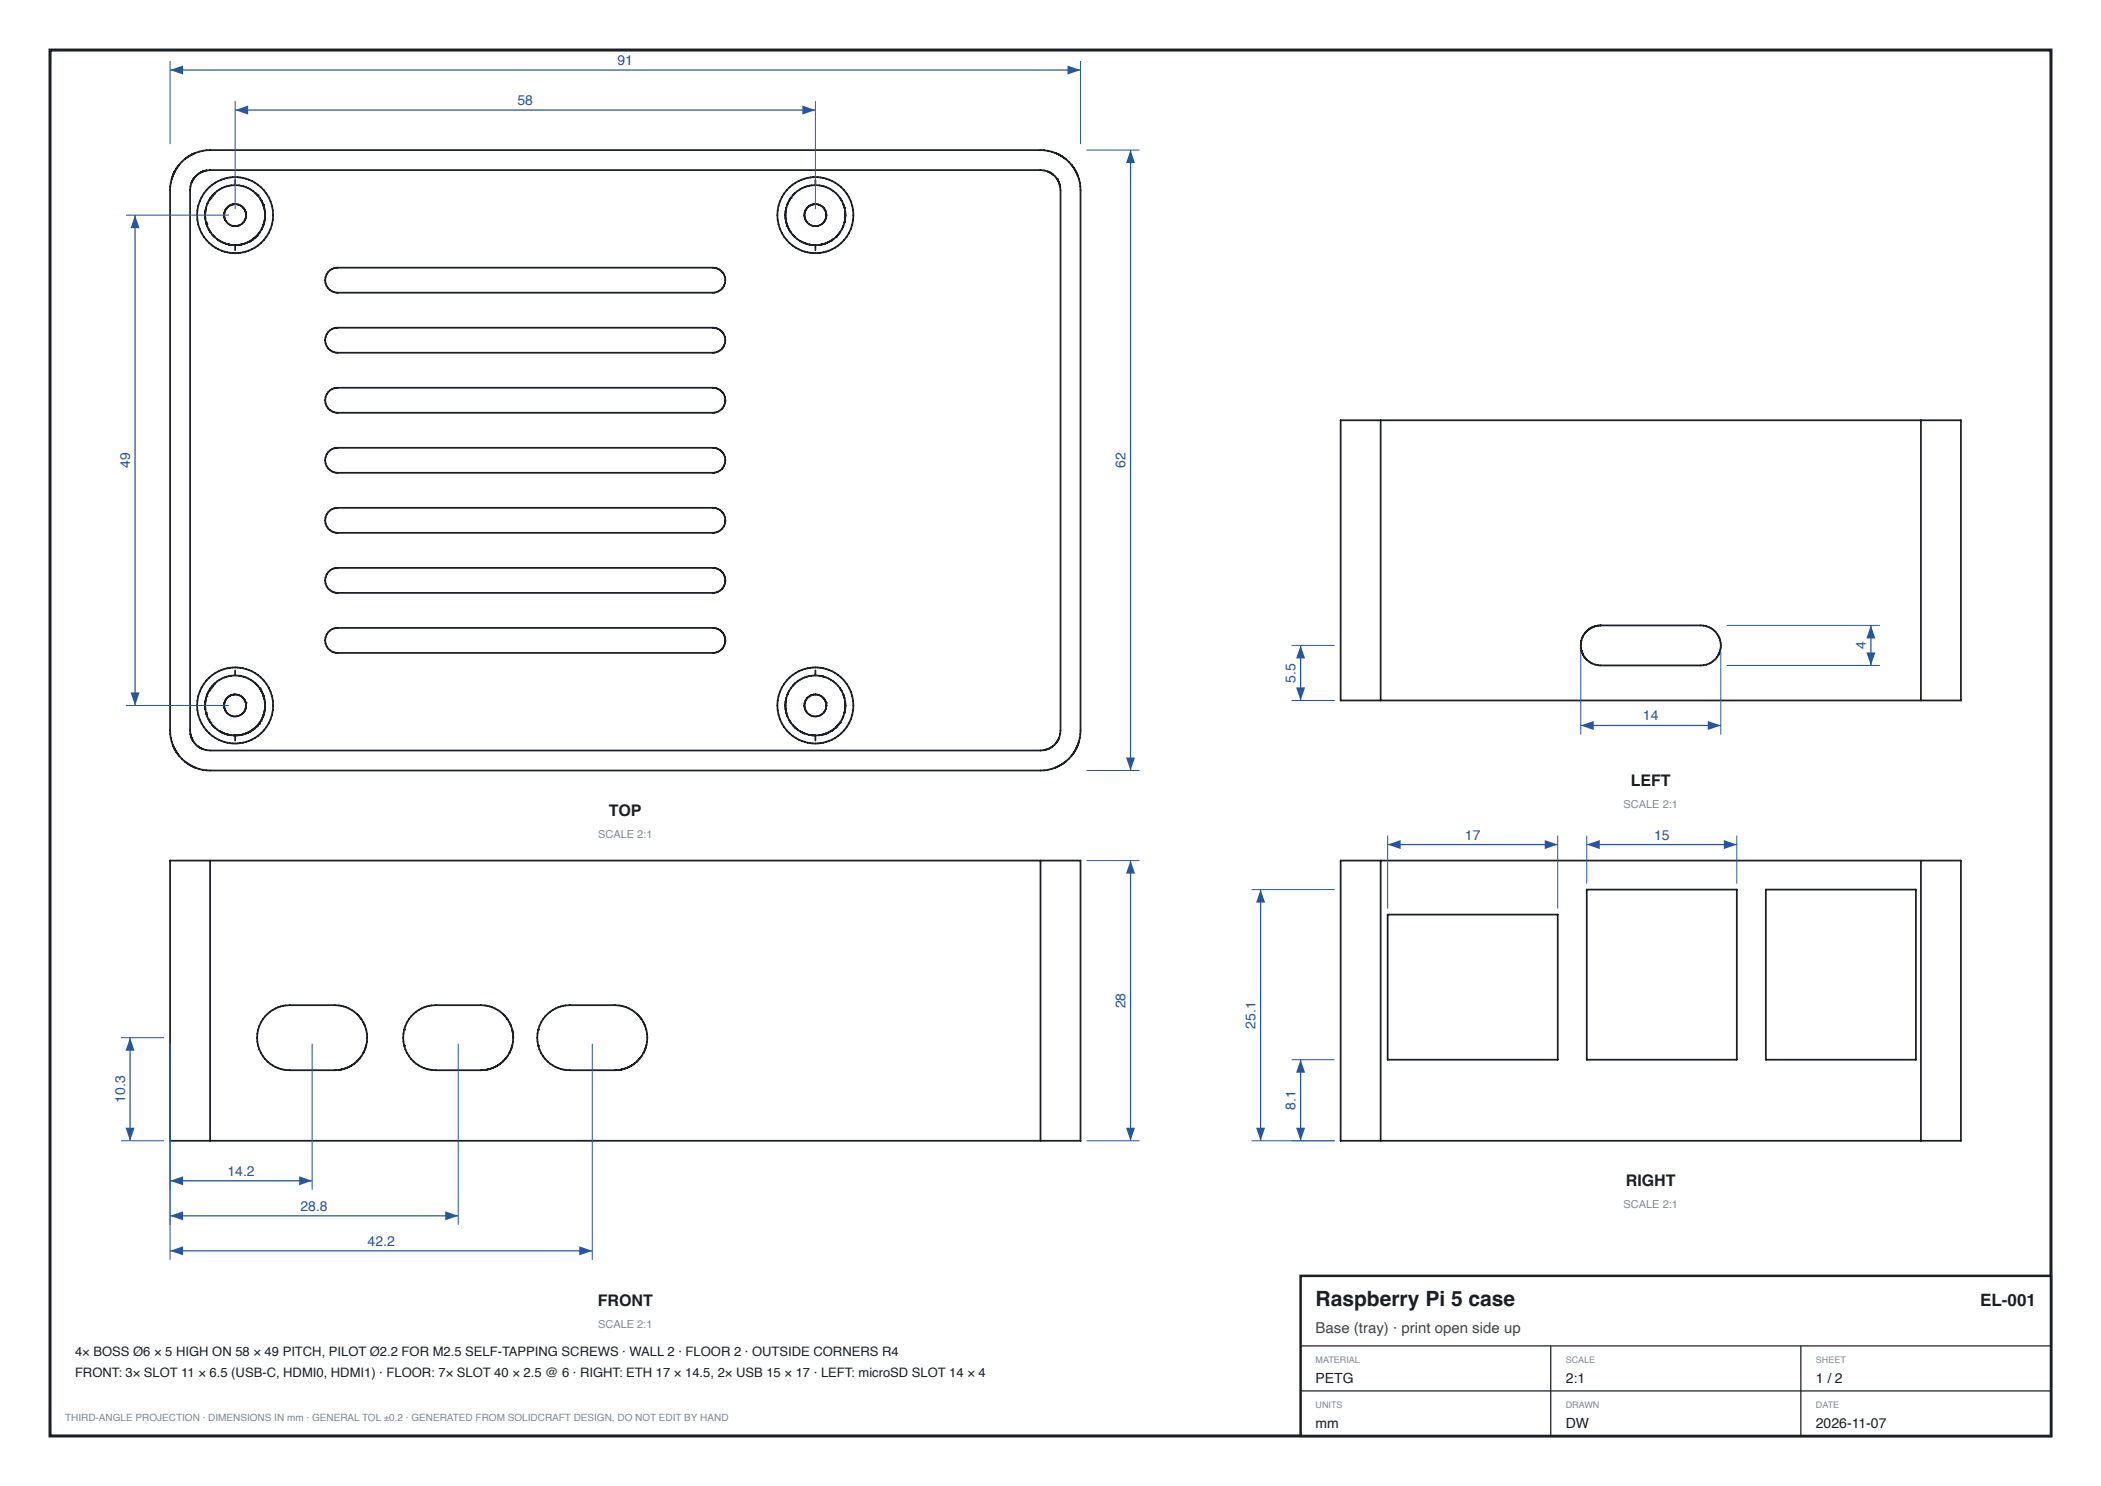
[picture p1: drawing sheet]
<svg xmlns="http://www.w3.org/2000/svg" width="420mm" height="297mm" viewBox="0 0 420 297" stroke-linecap="round" stroke-linejoin="round" font-family="sans-serif">
<g fill="none" stroke="#1b1f24" stroke-width=".35">
<path d="M36.3 32.3a8 8 0 0 1 5.7-2.3h166a8 8 0 0 1 8 8v108a8 8 0 0 1-8 8h-166a8 8 0 0 1-8-8v-108a8 8 0 0 1 2.3-5.7zM41.9 39.9h.1M42.1 39.6h.1M42.1 39.6a6 6 0 0 0-.9 4.9M42.3 39.3h.1M42.5 39.1h.1M42.5 39.1l-.4 .5M42.7 38.8h.1M47 36v.7M48.7 37.2h.1M48.7 37.2l1.4 .7 1.4 1.2M48.7 37.2a6 6 0 0 0-6.2 1.9"/>
<path d="M51.5 39.1h.1M51.5 39.1a6 6 0 0 1-1.7 9.2 6 6 0 0 1-8.6-3.8M158.1 39.6h.1M158.1 39.6a6 6 0 0 0-.2 6.5 6 6 0 0 0 5.9 2.8M158.1 39.6a6 6 0 0 1 6-2.5 6 6 0 0 1 4.7 4.4M163 36v.7M211.3 35.8h.1M211.3 35.8a4 4 0 0 1 .7 2.2v108a4 4 0 0 1-1.8 3.3M211.3 35.8a4 4 0 0 0-3.3-1.8h-166a4 4 0 0 0-4 4v108a4 4 0 0 0 4 4h166a4 4 0 0 0 2.2-.7M41.2 44.5h.1M41.3 44.8h.1M44.8 43l.3 1"/>
<path d="M44.8 43h.1M45.1 42l-.3 1M45.1 42l-.1 .2M45.1 44l.1 .3M45.1 44a2.2 2.2 0 0 0 2.9 1M45.7 41.2l-.6 .8M45.7 41.2l-.2 .2M46.4 40.9l-.7 .3M46.4 40.9l-.2 .1M47 49.1v.9M47 40.8l-.6 .1M47 40.8l.6 .1"/>
<path d="M47 40.8h-.1M47.6 40.9l1.1 .7M47.6 40.9h.2M47.8 41h.1M48 45l-.2 .1M48.1 41.1l.1 .1M48.5 41.4l.1 .1M48.7 41.6l.4 .9 .1 .5M48.7 41.6l.1 .1M48.7 44.4l-.7 .6M48.8 44.3l-.1 .1M48.8 41.8l.1 .1"/>
<path d="M49 42.2l.1 .2M49.2 42.8v.2M49.2 43l-.1 .5-.4 .9M49.9 48.3h.1M50.4 48h.1M50.8 47.6h.1M51.3 47.2h.1M52.6 40.9h.1M52.8 41.6h.1M52.9 41.8v.1M65.6 54.4a2.5 2.5 0 0 1 1.9-.9h75a2.5 2.5 0 0 1 2.5 2.5 2.5 2.5 0 0 1-2.5 2.5h-75a2.5 2.5 0 0 1-2.3-1.5 2.5 2.5 0 0 1 .4-2.6zM143.4 53.7h.1"/>
<path d="M143.8 53.9h.1M144.2 54.2l.1 .1M160.9 42.5v1M160.9 42.5l-.1 .3M160.9 43.5l.1 .3M160.9 43.5a2.2 2.2 0 0 0 3.8 .9M161.1 42l-.2 .5M161.1 42l-.1 .2M161.7 41.2l-.6 .8M161.7 41.2l-.2 .2M162 41l-.1 .1M162 41l-.3 .2"/>
<path d="M162.4 40.9l-.2 .1M162.4 40.9l-.4 .1M162.4 40.9h1.2M163 49.1v.9M163.6 40.9l1.1 .7M163.6 40.9h.2M163.8 41h.1M163.8 48.9h.1M164.1 41.1l.1 .1M164.5 41.4l.1 .1M164.7 41.6l.2 .3M164.7 41.6l.2 .4"/>
<path d="M164.7 48.8h.1M164.7 48.8l-.9 .1M164.8 44.3l-.1 .1M164.9 42l.2 .4M164.9 42l.2 .5M165.1 42.5a2.2 2.2 0 0 1-.4 1.9M165.1 42.5l.1 .2M165.1 48.6h.1M165.1 48.6l-.4 .2M166.1 48.1h.1M166.1 48.1l-1 .5M167.1 47.4h.1"/>
<path d="M167.1 47.4l-1 .7M168.8 41.5h.1M168.8 41.5a6 6 0 0 1 0 3M168.8 44.5a6 6 0 0 1-1.7 2.9M168.8 44.5h.1M65.6 66.4a2.5 2.5 0 0 1 1.9-.9h75a2.5 2.5 0 0 1 2.5 2.5 2.5 2.5 0 0 1-2.5 2.5h-75a2.5 2.5 0 0 1-2.3-1.5 2.5 2.5 0 0 1 .4-2.6zM143.4 77.7h.1M143.4 65.7h.1M143.8 77.9h.1M143.8 65.9h.1M144.2 78.2l.1 .1M144.2 66.2l.1 .1"/>
<path d="M144.4 78.4a2.5 2.5 0 0 0-1.9-.9h-75a2.5 2.5 0 0 0-2.5 2.5 2.5 2.5 0 0 0 2.5 2.5h75.3a2.51 2.51 0 0 0 1.6-.9M144.4 78.4a2.5 2.5 0 0 1 .3 2.8M144.4 78.4l.2 .2M144.4 66.4l.2 .2M144.8 68.9v.1M65.6 90.4a2.5 2.5 0 0 1 1.9-.9h75a2.5 2.5 0 0 1 2.5 2.5 2.5 2.5 0 0 1-2.5 2.5h-75a2.5 2.5 0 0 1-2.3-1.5 2.5 2.5 0 0 1 .4-2.6zM143.4 89.7h.1M143.8 89.9h.1M144.2 90.2l.1 .1M144.4 90.4l.2 .2M144.5 81.5l-.1 .1M144.7 81.2l-.3 .4"/>
<path d="M144.8 80.9l-.1 .3M268 84h124v56h-124zM276 84v56M384 84v56M65.6 102.4a2.5 2.5 0 0 1 1.9-.9h75a2.5 2.5 0 0 1 2.5 2.5 2.5 2.5 0 0 1-2.5 2.5h-75a2.5 2.5 0 0 1-2.3-1.5 2.5 2.5 0 0 1 .4-2.6zM143.4 113.7h.1M143.8 113.9h.1M144.2 114.2l.1 .1M144.4 114.4a2.5 2.5 0 0 0-1.9-.9h-75a2.5 2.5 0 0 0-2.5 2.5 2.5 2.5 0 0 0 2.5 2.5h75.3a2.51 2.51 0 0 0 1.6-.9M144.4 114.4a2.5 2.5 0 0 1 .3 2.8M144.4 114.4l.2 .2M144.4 102.4l.2 .2"/>
<path d="M144.5 117.5l-.1 .1M144.7 117.2l-.3 .4M144.8 116.9l-.1 .3M41.2 139.5a6 6 0 0 0 0 3M41.2 139.5h.1M41.3 139.2h.1M41.7 138.2h.1M41.7 138.2l-.5 1.3M41.9 137.9h.1M42.1 137.6h.1M42.1 137.6l-.4 .6M42.3 137.3h.1"/>
<path d="M42.5 137.1h.1M42.5 137.1l-.4 .5M42.7 136.8h.1M45.7 139.2a2.2 2.2 0 0 0 .1 3.6 2.2 2.2 0 0 0 3.3-1.3M45.7 139.2l-.2 .2M46.4 138.9l-.7 .3M46.4 138.9l-.2 .1M47 134v.9M47 138.8l-.6 .1M47 138.8l.6 .1M47 138.8h-.1M47.6 138.9l1.1 .7"/>
<path d="M47.6 138.9h.2M47.8 139h.1M48.1 139.1l.1 .1M48.7 139.6l.4 .9M48.7 139.6l.1 .1M48.7 135.2h.1M48.7 135.2l1.9 1 1.3 1.4M48.7 135.2a6 6 0 0 0-6.2 1.9M48.8 139.8l.1 .1M51.9 137.6h.1M51.9 137.6l.7 1.2M52.6 138.8a6 6 0 0 1-2.8 7.5 6 6 0 0 1-7.7-1.9"/>
<path d="M52.6 138.8l.1 .4M52.8 139.6h.1M52.9 139.8v.1M143.4 125.7h.1M143.8 125.9h.1M144.2 126.2l.1 .1M144.4 126.4a2.5 2.5 0 0 0-1.9-.9h-75a2.5 2.5 0 0 0-2.5 2.5 2.5 2.5 0 0 0 2.5 2.5h75.3a2.51 2.51 0 0 0 1.6-.9M144.4 126.4l.3 .4a2.5 2.5 0 0 1 0 2.4M144.4 126.4l.2 .2M144.5 129.5l-.1 .1M144.7 129.2l-.3 .4M144.8 128.9l-.1 .3"/>
<path d="M161.7 139.2l-.6 .8-.2 .5M161.7 139.2l-.2 .2M163 134v.9M163 138.8l-.6 .1-.7 .3M163 138.8l.6 .1M163 138.8h.1M163.6 138.9l1.1 .7M163.6 138.9l.2 .1M164.1 139.1l.1 .1M164.5 139.4l.1 .1M164.7 139.6l.4 .8M164.7 139.6l.2 .3"/>
<path d="M164.7 135.2h.1M164.7 135.2a6 6 0 0 0-7.7 5.3 6 6 0 0 0 6.8 6.4M164.7 135.2a6 6 0 0 1 4.1 7.3M316 128.5v1l.3 .9M316 128.5v.3M316.1 128l-.1 .5M316.1 128v.3M316.3 127.6l-.2 .4M316.3 127.6h.1M316.3 130.4l.7 1.2M316.3 130.4l.1 .3M317 131.6l.2 .2"/>
<path d="M317.9 125.6l-.9 .8-.7 1.2M317.9 125.6l-.1 .1M318.2 125.4l-.1 .1M318.2 125.4l-.3 .2M320 125h20a4 4 0 0 1 4 4 4 4 0 0 1-4 4h-20l-1.8-.4-1.2-1M320 125l-1.8 .4M320 125h-.2M41.2 142.5h.1M41.2 142.5l.5 1.3M41.3 142.8h.1M41.7 143.8h.1M41.7 143.8l.4 .6"/>
<path d="M42.1 144.4h.1M47 147.3v.7M49 140.2l.1 .2M49.1 140.5h.1M49.1 140.5l.1 .5M49.1 141.5l-.1 .3M49.2 140.8v.2M49.2 141l-.1 .5M49.4 146.5h.1M49.9 146.3h.1M50.8 145.6h.1M51.3 145.2h.1"/>
<path d="M51.7 144.7h.1M52.1 144.1h.1M160.9 140.5v1M160.9 140.5l-.1 .3M160.9 141.5l.1 .3M160.9 141.5a2.2 2.2 0 0 0 3.8 .9M163 147.3v.7M163.8 146.9h.1M164.7 146.8h.1M164.7 146.8l-.9 .1M164.8 142.3l-.1 .1M164.9 142l-.2 .4"/>
<path d="M164.9 142l-.1 .3M165.1 140.5h.1M165.1 140.5l.1 .5-.3 1M165.1 140.5l.1 .2M165.1 146.6h.1M165.1 146.6l-.4 .2M166.1 146.1h.1M166.1 146.1l-1 .5M167.1 145.4h.1M167.1 145.4l-1 .7M167.9 144.4h.1M167.9 144.4l-.8 1"/>
<path d="M168.6 143.2l-.7 1.2M168.6 143.2l-.2 .3M168.8 142.5l-.2 .7M168.8 142.5h.1M210.2 149.3h.1M34 172h182v56h-182zM42 172v56M208 172v56M268 172h124v56h-124zM276 172v56M317.2 177.8h30v34h-30zM353 177.8h30v34h-30z"/>
<path d="M384 172v56M277.4 182.8h34v29h-34zM67.2 213.9h-.3M68.7 213.6l-1.8 .3M69 213.6h-.3M69.2 213.5l-.5 .1M69.5 213.4l-.3 .1M70.8 212.6l-1.6 .9M71.1 212.4l-.3 .2M72 203.4l.2 .3M72.2 203.7a6.5 6.5 0 0 0-5.3-2.8h-9a6.5 6.5 0 0 0-6.5 6.5 6.5 6.5 0 0 0 6.5 6.5h9M72.2 203.7l.8 1.3"/>
<path d="M72.6 210.5a6.5 6.5 0 0 1-1.8 2.1M72.8 210.1l-.2 .4M72.8 204.8l.2 .2M73 205a6.5 6.5 0 0 1 0 4.8M73 209.8l-.4 .7M73.1 209.4l-.1 .4M80.8 209h.1M80.8 205.8h.1M80.8 205.8a6.5 6.5 0 0 0 0 3.2M80.8 209a6.5 6.5 0 0 0 6.3 4.9h9M96.4 213.9h-.3M97.9 213.6l-1.8 .3"/>
<path d="M98.2 213.6h-.3M101.2 203.4l.2 .3M101.4 203.7a6.5 6.5 0 0 1-3.5 9.9M101.4 203.7a6.5 6.5 0 0 0-5.3-2.8h-9a6.5 6.5 0 0 0-6.3 4.9M107.6 209h.1M107.6 205.8h.1M107.6 205.8a6.5 6.5 0 0 0 0 3.2M107.6 209a6.5 6.5 0 0 0 6.3 4.9h9M123.2 213.9h-.3M124.7 213.6l-1.8 .3M125 213.6h-.3M128 203.4l.2 .3"/>
<path d="M128.2 203.7a6.5 6.5 0 0 0-5.3-2.8h-9a6.5 6.5 0 0 0-6.3 4.9M128.2 203.7l.8 1.3M128.6 210.5a6.5 6.5 0 0 1-3.9 3.1M128.8 210.1l-.2 .4M128.8 204.8l.2 .2M129 205a6.5 6.5 0 0 1 .2 4M129.2 209l-.6 1.5M129.2 208.9v.1"/>
<circle cx="47" cy="43" r="7.6"/>
<circle cx="163" cy="43" r="7.6"/>
<circle cx="47" cy="141" r="7.6"/>
<circle cx="163" cy="141" r="7.6"/>
</g>
<path d="M34 12.2v16.6M216 12.2v16.6" fill="none" stroke="#2556a3" stroke-width=".2"/>
<path d="M34 14h182" fill="none" stroke="#2556a3" stroke-width=".25"/>
<g fill="#2556a3">
<path d="M34 14l2.6-.9v1.8z"/>
<path d="M213.4 13.1l2.6 .9-2.6 .9z"/>
</g>
<path d="M47 20.2v21.6M163 20.2v21.6" fill="none" stroke="#2556a3" stroke-width=".2"/>
<path d="M47 22h116" fill="none" stroke="#2556a3" stroke-width=".25"/>
<g fill="#2556a3">
<path d="M47 22l2.6-.9v1.8z"/>
<path d="M160.4 21.1l2.6 .9-2.6 .9z"/>
</g>
<path d="M217.2 30h10.6M217.2 154h10.6" fill="none" stroke="#2556a3" stroke-width=".2"/>
<path d="M226 30v124" fill="none" stroke="#2556a3" stroke-width=".25"/>
<g fill="#2556a3">
<path d="M226 30l.9 2.6h-1.8z"/>
<path d="M225.1 151.4h1.8l-.9 2.6z"/>
</g>
<path d="M25.2 43h20.6M25.2 141h20.6" fill="none" stroke="#2556a3" stroke-width=".2"/>
<path d="M27 43v98" fill="none" stroke="#2556a3" stroke-width=".25"/>
<g fill="#2556a3">
<path d="M27 43l.9 2.6h-1.8z"/>
<path d="M26.1 138.4h1.8l-.9 2.6z"/>
</g>
<path d="M217.2 172h10.6M217.2 228h10.6" fill="none" stroke="#2556a3" stroke-width=".2"/>
<path d="M226 172v56" fill="none" stroke="#2556a3" stroke-width=".25"/>
<g fill="#2556a3">
<path d="M226 172l.9 2.6h-1.8z"/>
<path d="M225.1 225.4h1.8l-.9 2.6z"/>
</g>
<path d="M24.2 207.4h8.6M24.2 228h8.6" fill="none" stroke="#2556a3" stroke-width=".2"/>
<path d="M26 207.4v20.6" fill="none" stroke="#2556a3" stroke-width=".25"/>
<g fill="#2556a3">
<path d="M26 207.4l.9 2.6h-1.8z"/>
<path d="M25.1 225.4h1.8l-.9 2.6z"/>
</g>
<path d="M34 208.6v29.2M62.4 208.6v29.2" fill="none" stroke="#2556a3" stroke-width=".2"/>
<path d="M34 236h28.4" fill="none" stroke="#2556a3" stroke-width=".25"/>
<g fill="#2556a3">
<path d="M34 236l2.6-.9v1.8z"/>
<path d="M59.8 235.1l2.6 .9-2.6 .9z"/>
</g>
<path d="M34 208.6v36.2M91.6 208.6v36.2" fill="none" stroke="#2556a3" stroke-width=".2"/>
<path d="M34 243h57.6" fill="none" stroke="#2556a3" stroke-width=".25"/>
<g fill="#2556a3">
<path d="M34 243l2.6-.9v1.8z"/>
<path d="M89 242.1l2.6 .9-2.6 .9z"/>
</g>
<path d="M34 208.6v43.2M118.4 208.6v43.2" fill="none" stroke="#2556a3" stroke-width=".2"/>
<path d="M34 250h84.4" fill="none" stroke="#2556a3" stroke-width=".25"/>
<g fill="#2556a3">
<path d="M34 250l2.6-.9v1.8z"/>
<path d="M115.8 249.1l2.6 .9-2.6 .9z"/>
</g>
<path d="M277.4 167v14.6M311.4 167v14.6" fill="none" stroke="#2556a3" stroke-width=".2"/>
<path d="M277.4 168.8h34" fill="none" stroke="#2556a3" stroke-width=".25"/>
<g fill="#2556a3">
<path d="M277.4 168.8l2.6-.9v1.8z"/>
<path d="M308.8 167.9l2.6 .9-2.6 .9z"/>
</g>
<path d="M317.2 167v9.6M347.2 167v9.6" fill="none" stroke="#2556a3" stroke-width=".2"/>
<path d="M317.2 168.8h30" fill="none" stroke="#2556a3" stroke-width=".25"/>
<g fill="#2556a3">
<path d="M317.2 168.8l2.6-.9v1.8z"/>
<path d="M344.6 167.9l2.6 .9-2.6 .9z"/>
</g>
<path d="M258.2 211.8h8.6M258.2 228h8.6" fill="none" stroke="#2556a3" stroke-width=".2"/>
<path d="M260 211.8v16.2" fill="none" stroke="#2556a3" stroke-width=".25"/>
<g fill="#2556a3">
<path d="M260 211.8l.9 2.6h-1.8z"/>
<path d="M259.1 225.4h1.8l-.9 2.6z"/>
</g>
<path d="M250.2 177.8h16.6M250.2 228h16.6" fill="none" stroke="#2556a3" stroke-width=".2"/>
<path d="M252 177.8v50.2" fill="none" stroke="#2556a3" stroke-width=".25"/>
<g fill="#2556a3">
<path d="M252 177.8l.9 2.6h-1.8z"/>
<path d="M251.1 225.4h1.8l-.9 2.6z"/>
</g>
<path d="M316 130.2v16.6M344 130.2v16.6" fill="none" stroke="#2556a3" stroke-width=".2"/>
<path d="M316 145h28" fill="none" stroke="#2556a3" stroke-width=".25"/>
<g fill="#2556a3">
<path d="M316 145l2.6-.9v1.8z"/>
<path d="M341.4 144.1l2.6 .9-2.6 .9z"/>
</g>
<path d="M345.2 133h30.6M345.2 125h30.6" fill="none" stroke="#2556a3" stroke-width=".2"/>
<path d="M374 125v8" fill="none" stroke="#2556a3" stroke-width=".25"/>
<g fill="#2556a3">
<path d="M374 125l.9 2.6h-1.8z"/>
<path d="M373.1 130.4h1.8l-.9 2.6z"/>
</g>
<path d="M258.2 129h8.6M258.2 140h8.6" fill="none" stroke="#2556a3" stroke-width=".2"/>
<path d="M260 129v11" fill="none" stroke="#2556a3" stroke-width=".25"/>
<g fill="#2556a3">
<path d="M260 129l.9 2.6h-1.8z"/>
<path d="M259.1 137.4h1.8l-.9 2.6z"/>
</g>
<path d="M10 10h400v277h-400z" fill="none" stroke="#1b1f24" stroke-width=".6"/>
<path d="M260 255h150v32h-150z" fill="#fff" stroke="#1b1f24" stroke-width=".5"/>
<path d="M260 269h150M260 278h150M310 269v18M360 269v18" fill="none" stroke="#1b1f24" stroke-width=".25"/>
<text font-size="4.2" fill="#1b1f24" x="263" y="261">Raspberry Pi 5 case</text>
<text font-size="3.4" fill="#1b1f24" x="395.8" y="261">EL-001</text>
<g font-size="3.2" fill="#1b1f24">
<text x="326" y="157">LEFT</text>
<text x="121.7" y="163">TOP</text>
<text x="325" y="237">RIGHT</text>
<text x="119.5" y="261">FRONT</text>
</g>
<text font-size="3" fill="#444" x="263" y="266.5">Base (tray) · print open side up</text>
<g font-size="2.8" fill="#2556a3">
<text x="123.4" y="13">91</text>
<text x="103.4" y="21">58</text>
<text x="26" y="93.6" transform="rotate(-90 26 93.6)">49</text>
<text x="225" y="93.6" transform="rotate(-90 225 93.6)">62</text>
<text x="373" y="129.8" transform="rotate(-90 373 129.8)">4</text>
<text x="259" y="136.4" transform="rotate(-90 259 136.4)">5.5</text>
<text x="328.4" y="144">14</text>
<text x="292.8" y="167.8">17</text>
<text x="330.6" y="167.8">15</text>
<text x="225" y="201.6" transform="rotate(-90 225 201.6)">28</text>
<text x="251" y="205.6" transform="rotate(-90 251 205.6)">25.1</text>
<text x="25" y="220.4" transform="rotate(-90 25 220.4)">10.3</text>
<text x="259" y="221.8" transform="rotate(-90 259 221.8)">8.1</text>
<text x="45.5" y="235">14.2</text>
<text x="60.1" y="242">28.8</text>
<text x="73.5" y="249">42.2</text>
</g>
<g font-size="2.8" fill="#1b1f24">
<text x="263" y="276.5">PETG</text>
<text x="313" y="276.5">2:1</text>
<text x="363" y="276.5">1 / 2</text>
<text x="263" y="285.5">mm</text>
<text x="313" y="285.5">DW</text>
<text x="363" y="285.5">2026-11-07</text>
</g>
<g font-size="2.6" fill="#1b1f24">
<text x="15" y="271">4× BOSS Ø6 × 5 HIGH ON 58 × 49 PITCH, PILOT Ø2.2 FOR M2.5 SELF-TAPPING SCREWS · WALL 2 · FLOOR 2 · OUTSIDE CORNERS R4</text>
<text x="15" y="275.2">FRONT: 3× SLOT 11 × 6.5 (USB-C, HDMI0, HDMI1) · FLOOR: 7× SLOT 40 × 2.5 @ 6 · RIGHT: ETH 17 × 14.5, 2× USB 15 × 17 · LEFT: microSD SLOT 14 × 4</text>
</g>
<g font-size="2.2" fill="#7b8794">
<text x="324.6" y="161.5">SCALE 2:1</text>
<text x="119.6" y="167.5">SCALE 2:1</text>
<text x="324.6" y="241.5">SCALE 2:1</text>
<text x="119.6" y="265.5">SCALE 2:1</text>
</g>
<text font-size="2" fill="#7b8794" x="13" y="284">THIRD-ANGLE PROJECTION · DIMENSIONS IN mm · GENERAL TOL ±0.2 · GENERATED FROM SOLIDCRAFT DESIGN, DO NOT EDIT BY HAND</text>
<g font-size="1.8" fill="#7b8794">
<text x="263" y="272.5">MATERIAL</text>
<text x="313" y="272.5">SCALE</text>
<text x="363" y="272.5">SHEET</text>
<text x="263" y="281.5">UNITS</text>
<text x="313" y="281.5">DRAWN</text>
<text x="363" y="281.5">DATE</text>
</g>
</svg>
